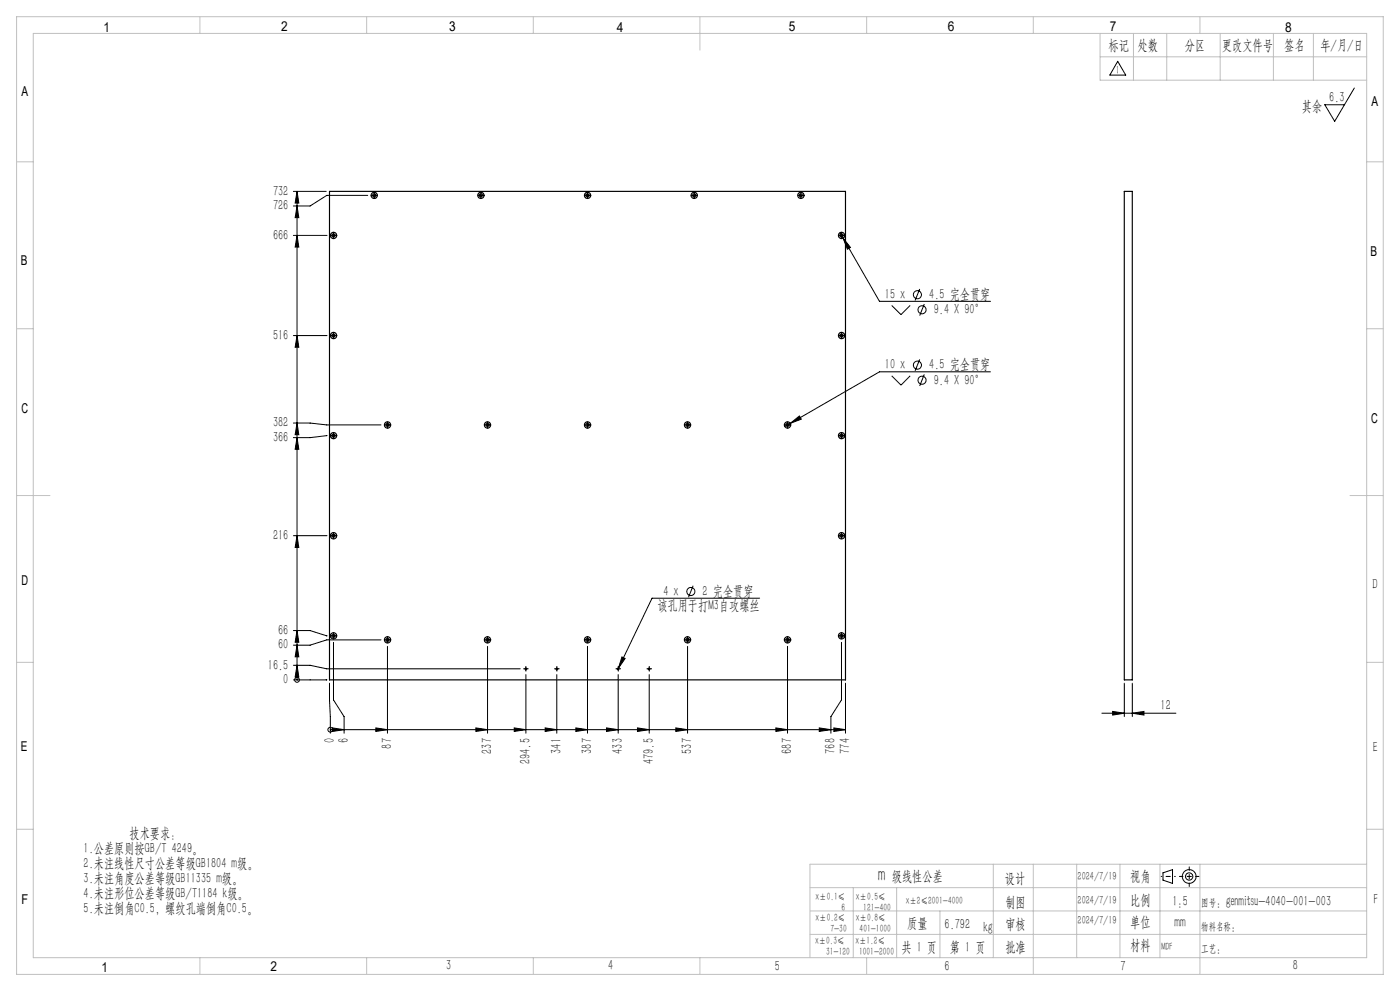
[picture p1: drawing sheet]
<svg xmlns="http://www.w3.org/2000/svg" width="420mm" height="297mm" viewBox="0 0 420 297" stroke-linecap="round" stroke-linejoin="round" font-family="sans-serif">
<g fill="none" stroke="#000" stroke-width=".35">
<path d="M98.8 57.4h154.8v146.4h-154.8zM337.3 57.4h2.4v146.4h-2.4z"/>
<circle cx="112.3" cy="58.6" r=".46"/>
<circle cx="112.3" cy="58.6" r=".94"/>
<circle cx="144.3" cy="58.6" r=".46"/>
<circle cx="144.3" cy="58.6" r=".94"/>
<circle cx="176.3" cy="58.6" r=".46"/>
<circle cx="176.3" cy="58.6" r=".94"/>
<circle cx="208.2" cy="58.6" r=".46"/>
<circle cx="208.3" cy="58.6" r=".94"/>
<circle cx="240.2" cy="58.6" r=".45"/>
<circle cx="240.3" cy="58.6" r=".94"/>
<circle cx="100.1" cy="70.5" r=".46"/>
<circle cx="100.1" cy="70.6" r=".94"/>
<circle cx="252.5" cy="70.5" r=".46"/>
<circle cx="252.5" cy="70.6" r=".94"/>
<circle cx="100.1" cy="100.6" r=".46"/>
<circle cx="100.1" cy="100.6" r=".95"/>
<circle cx="252.5" cy="100.6" r=".46"/>
<circle cx="252.5" cy="100.6" r=".95"/>
<circle cx="100.1" cy="130.6" r=".46"/>
<circle cx="100.1" cy="130.6" r=".94"/>
<circle cx="116.2" cy="127.4" r=".45"/>
<circle cx="116.3" cy="127.3" r=".94"/>
<circle cx="146.2" cy="127.4" r=".93"/>
<circle cx="146.3" cy="127.3" r=".46"/>
<circle cx="176.3" cy="127.3" r=".46"/>
<circle cx="176.3" cy="127.3" r=".94"/>
<circle cx="206.2" cy="127.3" r=".44"/>
<circle cx="206.3" cy="127.4" r=".93"/>
<circle cx="236.3" cy="127.3" r=".46"/>
<circle cx="236.3" cy="127.3" r=".94"/>
<circle cx="252.5" cy="130.6" r=".46"/>
<circle cx="252.5" cy="130.6" r=".94"/>
<circle cx="100.1" cy="160.6" r=".95"/>
<circle cx="100.1" cy="160.6" r=".45"/>
<circle cx="252.5" cy="160.6" r=".95"/>
<circle cx="252.5" cy="160.6" r=".45"/>
<circle cx="100.1" cy="190.6" r=".46"/>
<circle cx="100.1" cy="190.6" r=".94"/>
<circle cx="116.2" cy="191.8" r=".45"/>
<circle cx="116.3" cy="191.8" r=".94"/>
<circle cx="146.2" cy="191.8" r=".93"/>
<circle cx="146.3" cy="191.8" r=".46"/>
<circle cx="176.3" cy="191.8" r=".46"/>
<circle cx="176.3" cy="191.8" r=".94"/>
<circle cx="206.2" cy="191.8" r=".44"/>
<circle cx="206.3" cy="191.8" r=".93"/>
<circle cx="236.3" cy="191.8" r=".46"/>
<circle cx="236.3" cy="191.8" r=".94"/>
<circle cx="252.5" cy="190.6" r=".46"/>
<circle cx="252.5" cy="190.6" r=".94"/>
<circle cx="157.8" cy="200.5" r=".2"/>
<circle cx="167.1" cy="200.4" r=".19"/>
<circle cx="185.4" cy="200.5" r=".2"/>
<circle cx="194.8" cy="200.5" r=".2"/>
</g>
<g fill="none" stroke="#000" stroke-width=".3">
<path d="M335.3 18.4l2.4 4.1h-4.7zM406.3 26.4l-5.9 10-3-5h5.9M88 57.4h9.9M89.1 57.4l.5 3.5h-1.1zM89.1 57.4v146.4M110.3 58.6h-12.3l-5 3.1h-5M111.8 58.6h.9M112.3 58.1v1M143.8 58.6h.9M144.3 58.1v1M175.8 58.6h.9M176.2 58.1v1"/>
<path d="M207.8 58.6h1M208.2 58.1v1M239.7 58.6h1.1M240.2 58.1v1M88 70.6h10.1M89.1 70.6l.5 3.4h-1.1zM89.1 61.7l.5 3.5h-1.1zM99.6 70.6h.9M100 70.1v.9M252 70.6h.9M252 69.7l.9 1.7M252.4 70.1v.9"/>
<path d="M252.9 71.4l2.2 2.8-.9 .5zM252.9 71.4l10.9 18.9h33.3M267.5 91.5l2.8 2.8 2.7-2.8M275.9 86.6l-1.4 3.5M277.3 91.1l-1.4 3.5M88 100.6h10.1M89.1 100.6l.5 3.5h-1.1zM99.6 100.6h.9M100 100v1.1M252 100.6h.9M252.4 100v1.1M267.5 112.6l2.8 2.8 2.7-2.8"/>
<path d="M275.9 107.7l-1.4 3.5M277.3 112.2l-1.4 3.5M297.1 111.4h-33.3l-26.7 15.5M88 126.8h5l5 .5h16.3M89.1 131.2l.5 3.5h-1.1zM89.1 126.8l.5 3.5h-1.1zM98.1 130.6l-5.1 .6h-5M99.6 130.6h.9M100 130.1v1M115.7 127.3h1.1M116.2 126.9v.9M145.8 127.3h1"/>
<path d="M146.3 126.9v.9M175.8 127.3h.9M176.2 126.9v.9M205.7 127.3h1.1M206.3 126.9v.9M235.8 127.3h.9M236.3 126.9v.9M237.1 126.9l2.7-2.2 .6 .9zM237.1 126.9l-1.7 .9M252 130.6h.9M252.4 130.1v1M88 160.5h10.1"/>
<path d="M89.1 160.5l.5 3.6h-1.1zM99.6 160.5h.9M100 160.1v1M207.9 175.5l-1.3 3.5M227.9 179.3h-32.3l-10.1 21M252 160.5h.9M252.4 160.1v1M88 189h5l5.1 1.6M88 199.4h5l5 1h58.1M89.1 189l.5 3.5h-1.1zM89.1 193.4l.5 3.4h-1.1zM89.1 199.4l.5 3.5h-1.1z"/>
<path d="M99.6 190.6h.9M100 190.1v1M100 192.5v17.3l3.2 5v4.9M114.3 191.8h-16.3l-5 1.6h-5M115.7 191.8h1.1M116.2 191.3v1M116.2 193.7v26M145.8 191.8h1M146.3 191.3v1M146.3 193.7v26M157.8 200v1M167 200v1"/>
<path d="M175.8 191.8h.9M176.2 191.3v1M176.2 193.7v26M185.5 200v1M186.6 196.9l.9 .4-2 3zM194.8 200v1M205.7 191.8h1.1M206.3 191.3v1M206.3 193.7v26M235.8 191.8h.9M236.3 191.3v1M236.3 193.7v26"/>
<path d="M252 190.6h.9M252.4 190.1v1M252.4 192.5v17.3l-3.1 5v4.9M88 203.8h10M89.1 203.8h.1M98.8 204.7l.3 15M99.1 218.7h.1M99.1 218.7h154.5M99.7 218.2l3.5 .5-3.5 .5zM112.7 218.2l3.5 .5-3.5 .5zM142.8 218.2l3.5 .5-3.5 .5zM154.3 218.2l3.5 .5-3.5 .5z"/>
<path d="M157.3 200.4h1M157.8 202.2v17.5M163.5 218.2l3.5 .5-3.5 .5zM166.5 200.4h1.1M167 202.2v17.5M172.8 218.2l3.4 .5-3.4 .5zM182 218.2l3.5 .5-3.5 .5zM185 200.4h.9M185.5 202.2v17.5M185.5 200.3l-.1 .4M191.2 218.2l3.6 .5-3.6 .5zM194.2 200.4h1.1"/>
<path d="M194.8 202.2v17.5M202.7 218.2l3.6 .5-3.6 .5zM232.8 218.2l3.5 .5-3.5 .5zM245.8 218.2l3.5 .5-3.5 .5zM250.2 218.2l3.4 .5-3.4 .5zM253.6 204.7v15M330.6 213.7h22.2M333.8 213.2l3.5 .5-3.5 .6zM337.3 204.7v10.1M339.7 213.7l3.5-.5v1.1zM339.7 204.7v10.1M348.9 261.6l2.9-1v4.2l-2.9-1z"/>
<circle cx="275.2" cy="88.3" r="1.21"/>
<circle cx="276.6" cy="92.8" r="1.2"/>
<circle cx="275.2" cy="109.4" r="1.21"/>
<circle cx="276.6" cy="113.9" r="1.21"/>
<circle cx="207.2" cy="177.3" r="1.21"/>
<circle cx="89.1" cy="203.8" r=".71"/>
<circle cx="99.1" cy="218.7" r=".71"/>
<circle cx="356.7" cy="262.7" r="1.08"/>
<circle cx="356.8" cy="262.7" r="2.07"/>
</g>
<g fill="none" stroke="#000" stroke-width=".3" stroke-dasharray="30.5 1.3 1.3 1.3">
<path d="M111.8 58.5h-.5M112.3 58v-.4M112.3 59v.5M112.8 58.5h.4M143.8 58.5h-.5M144.3 58v-.4M144.3 59v.5M144.8 58.5h.4M175.8 58.5h-.5M176.3 58v-.4M176.3 59v.5M176.8 58.5h.4"/>
<path d="M207.8 58.5h-.5M208.3 58v-.4M208.3 59v.5M208.8 58.5h.4M239.8 58.5h-.5M240.3 58v-.4M240.3 59v.5M240.8 58.5h.4M99.6 70.5h-.5M100.1 70v-.4M100.1 71v.5M100.6 70.5h.4"/>
<path d="M252 70.5h-.5M252.5 70v-.4M252.5 71v.5M253 70.5h.4M99.6 100.5h-.5M100.1 100v-.4M100.1 101v.5M100.6 100.5h.4M252 100.5h-.5M252.5 100v-.4M252.5 101v.5M253 100.5h.4"/>
<path d="M99.6 130.5h-.5M100.1 130v-.4M100.1 131v.5M100.6 130.5h.4M115.8 127.3h-.5M116.3 126.8v-.4M116.3 127.8v.5M116.8 127.3h.4M145.8 127.3h-.5M146.3 126.8v-.4M146.3 127.8v.5M146.8 127.3h.4"/>
<path d="M175.8 127.3h-.5M176.3 126.8v-.4M176.3 127.8v.5M176.8 127.3h.4M205.8 127.3h-.5M206.3 126.8v-.4M206.3 127.8v.5M206.8 127.3h.4M235.8 127.3h-.5M236.3 126.8v-.4M236.3 127.8v.5M236.8 127.3h.4"/>
<path d="M252 130.5h-.5M252.5 130v-.4M252.5 131v.5M253 130.5h.4M99.6 160.5h-.5M100.1 160v-.4M100.1 161v.5M100.6 160.5h.4M252 160.5h-.5M252.5 160v-.4M252.5 161v.5M253 160.5h.4"/>
<path d="M99.6 190.5h-.5M100.1 190v-.4M100.1 191v.5M100.6 190.5h.4M115.8 191.7h-.5M116.3 191.2v-.4M116.3 192.2v.5M116.8 191.7h.4M145.8 191.7h-.5M146.3 191.2v-.4M146.3 192.2v.5M146.8 191.7h.4"/>
<path d="M157.8 199.9v-.2M167.1 199.9v-.2M175.8 191.7h-.5M176.3 191.2v-.4M176.3 192.2v.5M176.8 191.7h.4M185.5 199.9v-.2M194.8 199.9v-.2M205.8 191.7h-.5M206.3 191.2v-.4M206.3 192.2v.5M206.8 191.7h.4"/>
<path d="M235.8 191.7h-.5M236.3 191.2v-.4M236.3 192.2v.5M236.8 191.7h.4M252 190.5h-.5M252.5 190v-.4M252.5 191v.5M253 190.5h.4M157.3 200.4h-.2M157.8 200.9v.2M158.3 200.4h.2M166.6 200.4h-.2"/>
<path d="M167.1 200.9v.2M167.6 200.4h.2M185 200.4h-.2M185.5 200.9v.2M186 200.4h.2M194.3 200.4h-.2M194.8 200.9v.2M195.3 200.4h.2"/>
</g>
<path d="M348.3 262.7h4.3" fill="none" stroke="#000" stroke-width=".3" stroke-dasharray="30.5 1.3 1.3 1.3" stroke-dashoffset="30.2"/>
<path d="M356.8 265.7v-5.9" fill="none" stroke="#000" stroke-width=".3" stroke-dasharray="30.5 1.3 1.3 1.3" stroke-dashoffset="29.5"/>
<path d="M353.8 262.7h5.9" fill="none" stroke="#000" stroke-width=".3" stroke-dasharray="30.5 1.3 1.3 1.3" stroke-dashoffset="29.4"/>
<g fill="none" stroke="#c0c0c0" stroke-width=".3">
<path d="M5 5h410v287h-410zM10 10h400v277h-400zM60 5v5M110 5v5M160 5v5M210 5v10M260 5v5M310 5v5M330 10v14h80M330 17h80M340 10v14M350 10v14"/>
<path d="M360 5v5M366 10v14M382 10v14M394 10v14M5 48.5h5M410 48.5h5M5 98.5h5M410 98.5h5M5 148.5h10M405 148.5h10M5 198.5h5M410 198.5h5"/>
<path d="M5 248.5h5M298 259v28M310 259v33M323 259v28M336 259v28M348 259v28M360 259v33M410 259h-167v28M410 248.5h5M243 266h167M243 273h167M256 266v21"/>
<path d="M269 266v21M282 273v14M60 287v5M110 287v5M160 287v5M210 287v5M243 280h167M260 287v5"/>
</g>
<g fill="#000">
<path d="M252.9 71.4l1.3 3.3 .9-.5zM237.1 126.9l3.3-1.3-.6-.9zM186.6 196.9l-1.1 3.4 2-3zM333.8 213.2l3.5 .5-3.5 .6zM339.7 213.7l3.5-.5v1.1z"/>
<path d="M89.1 189l.5 3.5h-1.1zM89.1 160.5l.5 3.6h-1.1zM89.1 131.2l.5 3.5h-1.1zM89.1 100.6l.5 3.5h-1.1zM89.1 70.6l.5 3.4h-1.1zM89.1 57.4l.5 3.5h-1.1zM89.1 61.7l.5 3.5h-1.1zM89.1 126.8l.5 3.5h-1.1zM89.1 193.4l.5 3.4h-1.1zM89.1 199.4l.5 3.5h-1.1z"/>
<path d="M99.7 218.2l3.5 .5-3.5 .5zM112.7 218.2l3.5 .5-3.5 .5zM142.8 218.2l3.5 .5-3.5 .5zM172.8 218.2l3.4 .5-3.4 .5zM202.7 218.2l3.6 .5-3.6 .5zM232.8 218.2l3.5 .5-3.5 .5zM245.8 218.2l3.5 .5-3.5 .5zM250.2 218.2l3.4 .5-3.4 .5zM154.3 218.2l3.5 .5-3.5 .5zM163.5 218.2l3.5 .5-3.5 .5zM182 218.2l3.5 .5-3.5 .5zM191.2 218.2l3.6 .5-3.6 .5z"/>
</g>
<text font-size="5.6" x="263.5" y="264">m</text>
<g font-size="4.4">
<text x="332.6" y="15">标记</text>
<text x="341.3" y="15">处数</text>
<text x="355.5" y="15">分区</text>
<text x="366.6" y="15">更改文件号</text>
<text x="385.3" y="15">签名</text>
<text x="396.1" y="15">年/月/日</text>
<text x="390.6" y="33.4">其余</text>
<text x="398.8" y="30.5">6.3</text>
<text x="81.9" y="58.6">732</text>
<text x="81.9" y="63">726</text>
<text x="81.9" y="71.8">666</text>
<text x="265.5" y="89.6">15 x</text>
<text x="278.8" y="89.6">4.5 完全贯穿</text>
<text x="280.2" y="94.1">9.4 X 90°</text>
<text x="81.9" y="101.8">516</text>
<text x="265.5" y="110.7">10 x</text>
<text x="278.8" y="110.7">4.5 完全贯穿</text>
<text x="280.2" y="115.2">9.4 X 90°</text>
<text x="81.9" y="128.1">382</text>
<text x="81.9" y="132.4">366</text>
<text x="81.9" y="161.8">216</text>
<text x="199" y="178.6">4 x</text>
<text x="210.8" y="178.6">2 完全贯穿</text>
<text x="411.8" y="176.4">D</text>
<text x="197.2" y="182.9">该孔用于打M3自攻螺丝</text>
<text x="83.4" y="190.2">66</text>
<text x="83.4" y="194.6">60</text>
<text x="80.4" y="200.7">16.5</text>
<text x="85" y="205">0</text>
<text x="348.2" y="212.9">12</text>
<text x="100.4" y="222.8" transform="rotate(-90 100.4 222.8)">0</text>
<text x="104.5" y="222.8" transform="rotate(-90 104.5 222.8)">6</text>
<text x="117.6" y="224.3" transform="rotate(-90 117.6 224.3)">87</text>
<text x="147.6" y="225.9" transform="rotate(-90 147.6 225.9)">237</text>
<text x="168.4" y="225.9" transform="rotate(-90 168.4 225.9)">341</text>
<text x="177.6" y="225.9" transform="rotate(-90 177.6 225.9)">387</text>
<text x="186.8" y="225.9" transform="rotate(-90 186.8 225.9)">433</text>
<text x="207.6" y="225.9" transform="rotate(-90 207.6 225.9)">537</text>
<text x="237.6" y="225.9" transform="rotate(-90 237.6 225.9)">687</text>
<text x="250.6" y="225.9" transform="rotate(-90 250.6 225.9)">768</text>
<text x="255" y="225.9" transform="rotate(-90 255 225.9)">774</text>
<text x="411.8" y="225.5">E</text>
<text x="159.1" y="228.9" transform="rotate(-90 159.1 228.9)">294.5</text>
<text x="196.1" y="228.9" transform="rotate(-90 196.1 228.9)">479.5</text>
<text x="38.9" y="251.2">技术要求：</text>
<text x="25.1" y="255.7">1.公差原则按GB/T 4249。</text>
<text x="25.1" y="260.2">2.未注线性尺寸公差等级GB1804 m级。</text>
<text x="25.1" y="264.7">3.未注角度公差等级GB11335 m级。</text>
<text x="25.1" y="269.2">4.未注形位公差等级GB/T1184 k级。</text>
<text x="267.6" y="264">级线性公差</text>
<text x="301.5" y="264.6">设计</text>
<text x="339" y="264">视角</text>
<text x="25.1" y="273.7">5.未注倒角C0.5，螺纹孔端倒角C0.5。</text>
<text x="301.6" y="271.8">制图</text>
<text x="339" y="271.2">比例</text>
<text x="351.7" y="271.4">1:5</text>
<text x="364.8" y="271.4">：genmitsu-4040-001-003</text>
<text x="412" y="271">F</text>
<text x="272.2" y="278.2">质量</text>
<text x="283.4" y="278.4">6.792</text>
<text x="295.1" y="279.4">kg</text>
<text x="301.6" y="278.4">审核</text>
<text x="339" y="277.8">单位</text>
<text x="352.4" y="277.8">mm</text>
<text x="369.3" y="278.6">：</text>
<text x="270.4" y="285.2">共 1 页</text>
<text x="285" y="285.2">第 1 页</text>
<text x="301.6" y="285.4">批准</text>
<text x="339" y="284.8">材料</text>
<text x="364.8" y="285.4">：</text>
<text x="133.9" y="290.8">3</text>
<text x="182.5" y="290.7">4</text>
<text x="232.4" y="291">5</text>
<text x="283.4" y="290.9">6</text>
<text x="336.1" y="291.1">7</text>
<text x="387.8" y="290.7">8</text>
</g>
<g font-size="4.1">
<text x="31.1" y="9.5">1</text>
<text x="84.4" y="9.4">2</text>
<text x="134.8" y="9.2">3</text>
<text x="185" y="9.5">4</text>
<text x="236.6" y="9.3">5</text>
<text x="284.4" y="9.4">6</text>
<text x="333" y="9.4">7</text>
<text x="385.6" y="9.6">8</text>
<text x="6.5" y="28.8">A</text>
<text x="411.4" y="31.8">A</text>
<text x="411.2" y="76.6">B</text>
<text x="6.3" y="79.6">B</text>
<text x="6.5" y="123.7">C</text>
<text x="411.4" y="126.8">C</text>
<text x="6.5" y="175.5">D</text>
<text x="6.2" y="225.2">E</text>
<text x="6.5" y="271">F</text>
<text x="30.5" y="291.2">1</text>
<text x="81.1" y="291">2</text>
</g>
<g font-size="3.5">
<text x="334.8" y="22.1">1</text>
<text x="323.3" y="263.8">2024/7/19</text>
<text x="323.3" y="270.9">2024/7/19</text>
<text x="323.3" y="277">2024/7/19</text>
</g>
<g font-size="3.2">
<text x="244.7" y="269.8">x±0.1≤</text>
<text x="256.8" y="269.8">x±0.5≤</text>
<text x="252.4" y="272.9">6</text>
<text x="259" y="272.9">121-400</text>
<text x="271.8" y="271">x±2≤2001-4000</text>
<text x="360.4" y="271.4">图号</text>
<text x="244.7" y="276.1">x±0.2≤</text>
<text x="249.1" y="279.3">7-30</text>
<text x="256.8" y="276.1">x±0.8≤</text>
<text x="257.9" y="279.3">401-1000</text>
<text x="360.4" y="278.6">物料名称</text>
<text x="244.5" y="283">x±0.3≤</text>
<text x="247.9" y="286.2">31-120</text>
<text x="256.6" y="283">x±1.2≤</text>
<text x="257.7" y="286.2">1001-2000</text>
<text x="348.4" y="284.7">MDF</text>
<text x="360.4" y="285.4">工艺</text>
</g>
</svg>
